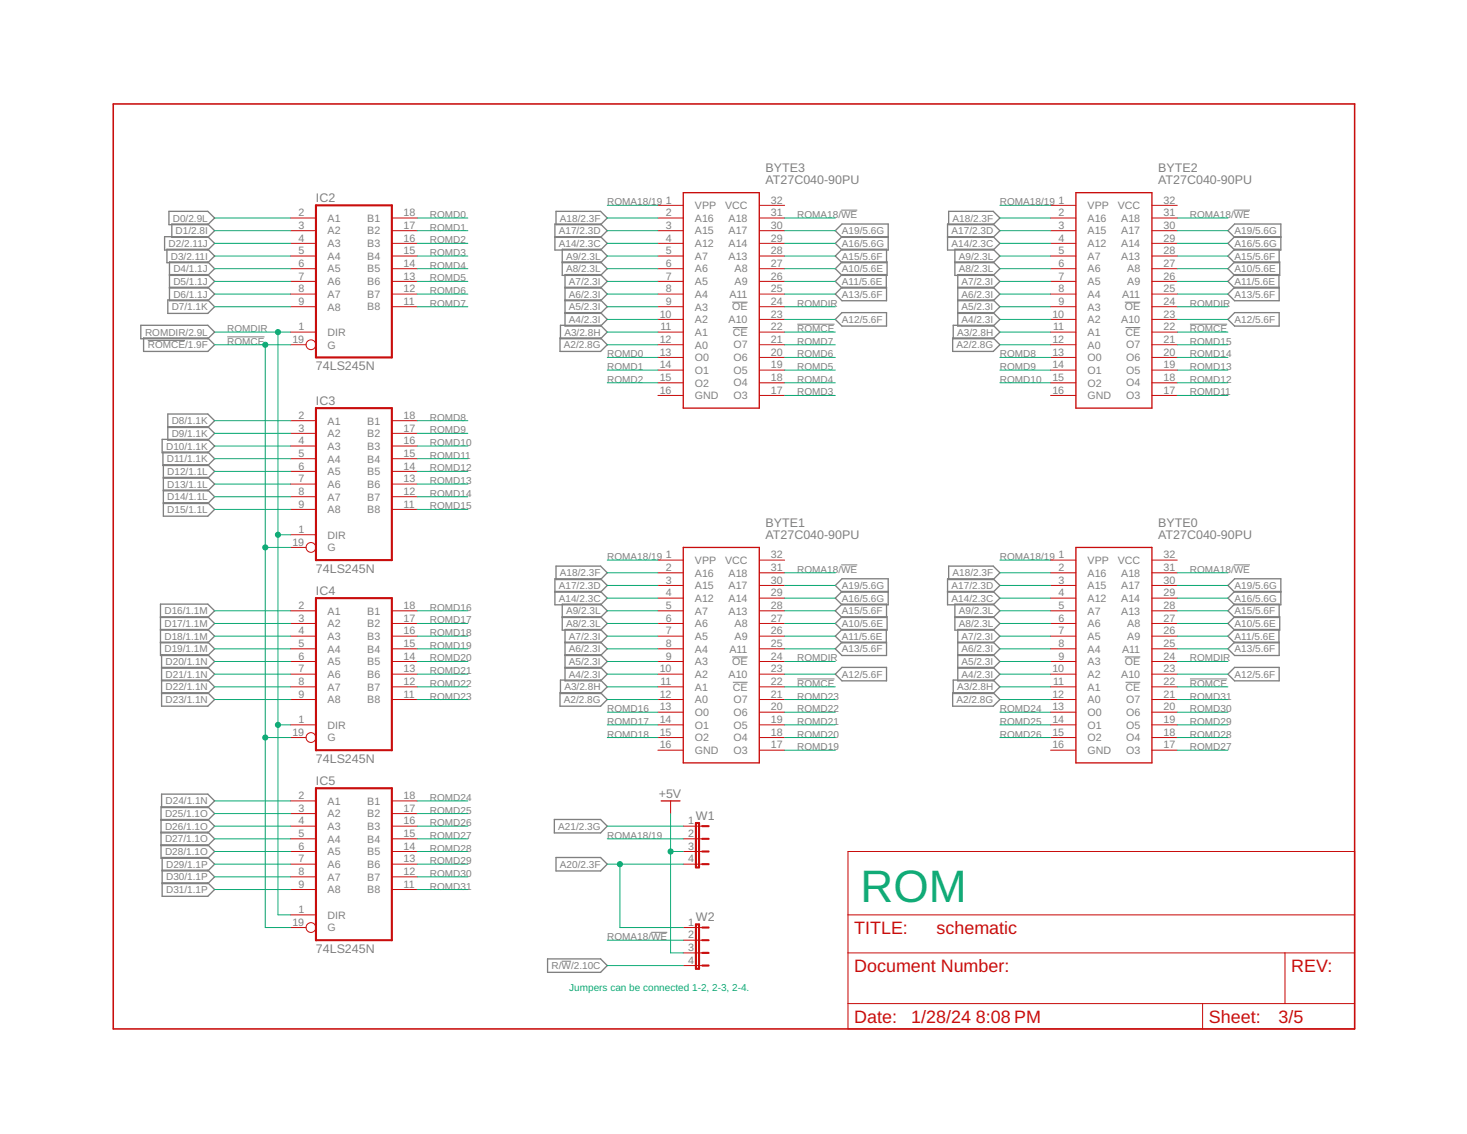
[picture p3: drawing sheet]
<svg xmlns="http://www.w3.org/2000/svg" width="279mm" height="216mm" viewBox="0 0 279 216" stroke-linecap="round" stroke-linejoin="round" font-family="sans-serif">
<g fill="none" stroke="#808080" stroke-width=".19">
<path d="M139.4 57.5h3M160.2 40h3.1M214.2 57.5h3M235 40h3.1M28.2 64.8h7M43.3 64.1h7.1M139.6 62.4h2.8M151.8 61.7h7.1M214.4 62.4h2.8M226.6 61.7h7.1M160.2 107.5h3.1M235 107.5h3.1"/>
<path d="M139.4 125.1h3M139.6 129.9h2.8M151.8 129.3h7.1M214.2 125.1h3M214.4 129.9h2.8M226.6 129.3h7.1M124 177.5h3.1M107 183h1.8"/>
</g>
<g fill="none" stroke="#808080" stroke-width=".25">
<path d="M31.3 45.1h8.3l1.3 1.2-1.3 1.3h-8.3zM31.8 47.5h7.8l1.3 1.2-1.3 1.3h-7.8zM32 57.1h7.6l1.3 1.3-1.3 1.3h-7.6zM32.2 40.2h7.4l1.3 1.3-1.3 1.3h-7.4zM32.3 52.4h7.3l1.3-1.2-1.3-1.3h-7.3v7.4h7.3l1.3-1.3-1.3-1.3h-7.3M32.3 52.3h7.3l1.3 1.3-1.3 1.2h-7.3M32.7 42.7h6.9l1.3 1.2-1.3 1.3h-6.9zM105.7 45.1h8.7l1.3 1.2-1.3 1.3h-8.7v-4.9h8.7l1.3 1.2-1.3 1.3h-8.7M105.9 40.2h8.5l1.3 1.3-1.3 1.3h-8.5zM107.1 49.9h7.3l1.3 1.3-1.3 1.2h-7.3v-4.9h7.3l1.3 1.2-1.3 1.3h-7.3M107.6 54.8h6.8l1.3-1.2-1.3-1.3h-6.8v9.8h6.8l1.3-1.3-1.3-1.3h-6.8M107.6 54.7h6.8l1.3 1.3-1.3 1.3h-6.8"/>
<path d="M107.6 57.1h6.8l1.3 1.3-1.3 1.3h-6.8M160.4 47.5h8.4v2.5h-8.4l-1.3-1.3zM160.4 49.9h8.6v2.5h-8.6l-1.3-1.2zM160.4 52.3h8.4v2.5h-8.4l-1.3-1.2zM160.4 54.7h8.4v2.6h-8.4l-1.3-1.3zM160.4 59.5h8.4v2.6h-8.4l-1.3-1.3zM169.2 45.1h-8.8l-1.3 1.2 1.3 1.3h8.8v-4.9h-8.8l-1.3 1.2 1.3 1.3h8.8M180.5 45.1h8.7l1.2 1.2-1.2 1.3h-8.7v-4.9h8.7l1.2 1.2-1.2 1.3h-8.7M180.7 40.2h8.5l1.2 1.3-1.2 1.3h-8.5zM181.9 49.9h7.3l1.2 1.3-1.2 1.2h-7.3v-4.9h7.3l1.2 1.2-1.2 1.3h-7.3M182.4 54.8h6.8l1.2-1.2-1.2-1.3h-6.8v9.8h6.8l1.2-1.3-1.2-1.3h-6.8M182.4 54.7h6.8l1.2 1.3-1.2 1.3h-6.8"/>
<path d="M182.4 57.1h6.8l1.2 1.3-1.2 1.3h-6.8M235.1 47.5h8.5v2.5h-8.5l-1.2-1.3zM235.1 49.9h8.6v2.5h-8.6l-1.2-1.2zM235.1 52.3h8.5v2.5h-8.5l-1.2-1.2zM235.1 54.7h8.5v2.6h-8.5l-1.2-1.3zM235.1 59.5h8.5v2.6h-8.5l-1.2-1.3zM243.9 45.1h-8.8l-1.2 1.2 1.2 1.3h8.8v-4.9h-8.8l-1.2 1.2 1.2 1.3h8.8M26.8 61.9h12.8l1.3 1.3-1.3 1.3h-12.8zM27.3 64.3h12.3l1.3 1.3-1.3 1.3h-12.3zM106.7 64.3h7.7l1.3 1.3-1.3 1.3h-7.7zM106.7 61.9h7.7l1.3 1.3-1.3 1.3h-7.7zM181.4 64.3h7.8l1.2 1.3-1.2 1.3h-7.8z"/>
<path d="M181.5 61.9h7.7l1.2 1.3-1.2 1.3h-7.7zM30.9 83.7h8.7l1.3 1.2-1.3 1.3h-8.7zM31 86.1h8.6l1.3 1.2-1.3 1.3h-8.6zM31.1 91h8.5l1.3-1.3-1.3-1.2h-8.5v9.8h8.5l1.3-1.3-1.3-1.3h-8.5M31.1 90.9h8.5l1.3 1.3-1.3 1.3h-8.5M31.1 93.3h8.5l1.3 1.3-1.3 1.3h-8.5M32 81.2h7.6l1.3 1.3-1.3 1.3h-7.6v-5h7.6l1.3 1.3-1.3 1.3h-7.6M30.6 117.6h9l1.3-1.3-1.3-1.3h-9v9.8h9l1.3-1.3-1.3-1.2h-9M30.6 117.4h9l1.3 1.3-1.3 1.3h-9M30.6 119.8h9l1.3 1.3-1.3 1.3h-9M105.7 112.6h8.7l1.3 1.3-1.3 1.2h-8.7v-4.9h8.7l1.3 1.3-1.3 1.2h-8.7M105.9 107.8h8.5l1.3 1.3-1.3 1.2h-8.5z"/>
<path d="M107.1 117.4h7.3l1.3 1.3-1.3 1.3h-7.3v-5h7.3l1.3 1.3-1.3 1.3h-7.3M159.1 116.3l1.3-1.3h8.4v2.6h-8.4zM159.1 118.7l1.3-1.3h8.6v2.6h-8.6zM169.2 112.6h-8.8l-1.3 1.3 1.3 1.2h8.8v-4.9h-8.8l-1.3 1.3 1.3 1.2h8.8M180.5 112.6h8.7l1.2 1.3-1.2 1.2h-8.7v-4.9h8.7l1.2 1.3-1.2 1.2h-8.7M180.7 107.8h8.5l1.2 1.3-1.2 1.2h-8.5zM181.9 117.4h7.3l1.2 1.3-1.2 1.3h-7.3v-5h7.3l1.2 1.3-1.2 1.3h-7.3M233.9 116.3l1.2-1.3h8.5v2.6h-8.5zM233.9 118.7l1.2-1.3h8.6v2.6h-8.6zM243.9 112.6h-8.8l-1.2 1.3 1.2 1.2h8.8v-4.9h-8.8l-1.2 1.3 1.2 1.2h8.8M30.8 127.2h8.8l1.3-1.3-1.3-1.2h-8.8v9.8h8.8l1.3-1.3-1.3-1.3h-8.8M30.8 127.1h8.8l1.3 1.3-1.3 1.2h-8.8"/>
<path d="M30.8 129.5h8.8l1.3 1.3-1.3 1.2h-8.8M106.7 131.9h7.7l1.3 1.3-1.3 1.3h-7.7zM106.7 129.5h7.7l1.3 1.3-1.3 1.2h-7.7zM107.6 122.4h6.8l1.3-1.3-1.3-1.3h-6.8v9.8h6.8l1.3-1.2-1.3-1.3h-6.8M107.6 122.3h6.8l1.3 1.2-1.3 1.3h-6.8M107.6 124.7h6.8l1.3 1.2-1.3 1.3h-6.8M159.1 121.1l1.3-1.3h8.4v2.6h-8.4zM159.1 123.5l1.3-1.2h8.4v2.5h-8.4zM160.4 127.1h8.4v2.5h-8.4l-1.3-1.2zM181.4 131.9h7.8l1.2 1.3-1.2 1.3h-7.8zM181.5 129.5h7.7l1.2 1.3-1.2 1.2h-7.7zM182.4 122.4h6.8l1.2-1.3-1.2-1.3h-6.8v9.8h6.8l1.2-1.2-1.2-1.3h-6.8"/>
<path d="M182.4 122.3h6.8l1.2 1.2-1.2 1.3h-6.8M182.4 124.7h6.8l1.2 1.2-1.2 1.3h-6.8M233.9 121.1l1.2-1.3h8.5v2.6h-8.5zM233.9 123.5l1.2-1.2h8.5v2.5h-8.5zM235.1 127.1h8.5v2.5h-8.5l-1.2-1.2zM30.7 156.2h8.9l1.3-1.3-1.3-1.3h-8.9v9.8h8.9l1.3-1.3-1.3-1.3h-8.9M30.7 156h8.9l1.3 1.3-1.3 1.3h-8.9M30.7 158.4h8.9l1.3 1.3-1.3 1.3h-8.9M30.8 151.2h8.8l1.3 1.3-1.3 1.3h-8.8zM105.6 156h8.8l1.3 1.3-1.3 1.3h-8.8zM30.9 165.8h8.7l1.3-1.3-1.3-1.2h-8.7v7.3h8.7l1.3-1.2-1.3-1.3h-8.7M30.9 165.7h8.7l1.3 1.2-1.3 1.3h-8.7"/>
<path d="M105.9 163.3h8.5l1.3 1.2-1.3 1.3h-8.5zM104.3 182.6h10.1l1.3 1.2-1.3 1.3h-10.1z"/>
</g>
<path d="M21.6 19.8h236.4v176.1h-236.4z" fill="none" stroke="#c90d0c" stroke-width=".3"/>
<g fill="none" stroke="#c90d0c" stroke-width=".19">
<path d="M125.3 39.1h4.8M144.6 39.1h4.8M200.1 39.1h4.8M219.4 39.1h4.8M55.4 41.5h4.8M55.4 43.9h4.8M55.4 46.3h4.8M55.4 48.7h4.8M55.4 51.2h4.8M55.4 53.6h4.8M55.4 56h4.8M55.4 58.4h4.8"/>
<path d="M74.6 41.5h4.9M74.6 43.9h4.9M74.6 46.3h4.9M74.6 48.7h4.9M74.6 51.2h4.9M74.6 53.6h4.9M74.6 56h4.9M74.6 58.4h4.9M125.3 41.5h4.8M125.3 43.9h4.8M125.3 46.3h4.8M125.3 48.7h4.8"/>
<path d="M125.3 51.2h4.8M125.3 53.6h4.8M125.3 56h4.8M125.3 58.4h4.8M144.6 41.5h4.8M144.6 43.9h4.8M144.6 46.3h4.8M144.6 48.7h4.8M144.6 51.2h4.8M144.6 53.6h4.8M144.6 56h4.8M144.6 58.4h4.8"/>
<path d="M200.1 41.5h4.8M200.1 43.9h4.8M200.1 46.3h4.8M200.1 48.7h4.8M200.1 51.2h4.8M200.1 53.6h4.8M200.1 56h4.8M200.1 58.4h4.8M219.4 41.5h4.8M219.4 43.9h4.8M219.4 46.3h4.8M219.4 48.7h4.8"/>
<path d="M219.4 51.2h4.8M219.4 53.6h4.8M219.4 56h4.8M219.4 58.4h4.8M55.4 63.2h4.8M55.4 65.6h2.9M125.3 60.8h4.8M125.3 63.2h4.8M125.3 65.6h4.8M125.3 68.1h4.8M125.3 70.5h4.8M125.3 72.9h4.8"/>
<path d="M125.3 75.3h4.8M144.6 60.8h4.8M144.6 63.2h4.8M144.6 65.6h4.8M144.6 68.1h4.8M144.6 70.5h4.8M144.6 72.9h4.8M144.6 75.3h4.8M200.1 60.8h4.8M200.1 63.2h4.8M200.1 65.6h4.8M200.1 68.1h4.8"/>
<path d="M200.1 70.5h4.8M200.1 72.9h4.8M200.1 75.3h4.8M219.4 60.8h4.8M219.4 63.2h4.8M219.4 65.6h4.8M219.4 68.1h4.8M219.4 70.5h4.8M219.4 72.9h4.8M219.4 75.3h4.8M55.4 80.1h4.8M55.4 82.5h4.8"/>
<path d="M55.4 84.9h4.8M55.4 87.3h4.8M55.4 89.7h4.8M55.4 92.2h4.8M55.4 94.6h4.8M55.4 97h4.8M74.6 80.1h4.9M74.6 82.5h4.9M74.6 84.9h4.9M74.6 87.3h4.9M74.6 89.7h4.9M74.6 92.2h4.9"/>
<path d="M74.6 94.6h4.9M74.6 97h4.9M55.4 116.3h4.8M55.4 118.7h4.8M55.4 101.8h4.8M55.4 104.2h2.9M74.6 116.3h4.9M74.6 118.7h4.9M125.3 106.6h4.8M125.3 109.1h4.8M125.3 111.5h4.8M125.3 113.9h4.8"/>
<path d="M125.3 116.3h4.8M125.3 118.7h4.8M144.6 106.6h4.8M144.6 109.1h4.8M144.6 111.5h4.8M144.6 113.9h4.8M144.6 116.3h4.8M144.6 118.7h4.8M200.1 106.6h4.8M200.1 109.1h4.8M200.1 111.5h4.8M200.1 113.9h4.8"/>
<path d="M200.1 116.3h4.8M200.1 118.7h4.8M219.4 106.6h4.8M219.4 109.1h4.8M219.4 111.5h4.8M219.4 113.9h4.8M219.4 116.3h4.8M219.4 118.7h4.8M55.4 121.1h4.8M55.4 123.5h4.8M55.4 125.9h4.8M55.4 128.4h4.8"/>
<path d="M55.4 130.8h4.8M55.4 133.2h4.8M55.4 138h4.8M74.6 121.1h4.9M74.6 123.5h4.9M74.6 125.9h4.9M74.6 128.4h4.9M74.6 130.8h4.9M74.6 133.2h4.9M125.3 121.1h4.8M125.3 123.5h4.8M125.3 125.9h4.8"/>
<path d="M125.3 128.4h4.8M125.3 130.8h4.8M125.3 133.2h4.8M125.3 135.6h4.8M125.3 138h4.8M144.6 121.1h4.8M144.6 123.5h4.8M144.6 125.9h4.8M144.6 128.4h4.8M144.6 130.8h4.8M144.6 133.2h4.8M144.6 135.6h4.8"/>
<path d="M144.6 138h4.8M200.1 121.1h4.8M200.1 123.5h4.8M200.1 125.9h4.8M200.1 128.4h4.8M200.1 130.8h4.8M200.1 133.2h4.8M200.1 135.6h4.8M200.1 138h4.8M219.4 121.1h4.8M219.4 123.5h4.8M219.4 125.9h4.8"/>
<path d="M219.4 128.4h4.8M219.4 130.8h4.8M219.4 133.2h4.8M219.4 135.6h4.8M219.4 138h4.8M55.4 140.4h2.9M55.4 152.5h4.8M55.4 154.9h4.8M55.4 157.3h4.8M55.4 159.7h4.8M74.6 152.5h4.9M74.6 154.9h4.9"/>
<path d="M74.6 157.3h4.9M74.6 159.7h4.9M125.3 140.4h4.8M125.3 142.8h4.8M127.7 152.5v2.4M130.1 157.3h3.7M130.1 159.7h3.7M144.6 140.4h4.8M144.6 142.8h4.8M200.1 140.4h4.8M200.1 142.8h4.8M219.4 140.4h4.8"/>
<path d="M219.4 142.8h4.8M55.4 162.1h4.8M55.4 174.2h4.8M55.4 164.5h4.8M55.4 166.9h4.8M55.4 169.4h4.8M55.4 176.6h2.9M74.6 162.1h4.9M74.6 164.5h4.9M74.6 166.9h4.9M74.6 169.4h4.9M130.1 162.1h3.7"/>
<path d="M130.1 164.5h3.7M130.1 176.6h3.7M130.1 179h3.7M161.5 162.1h96.5v33.8h-96.5zM161.5 174.2h96.5M130.1 181.4h3.7M130.1 183.8h3.7M161.5 181.4h96.5M161.5 191.1h96.5M229 191.1v4.8M244.7 181.4v9.7"/>
<circle cx="59.2" cy="65.6" r=".93"/>
<circle cx="59.2" cy="104.2" r=".93"/>
<circle cx="59.2" cy="140.4" r=".93"/>
<circle cx="59.2" cy="176.6" r=".93"/>
</g>
<path d="M130.1 36.7h14.5v41h-14.5zM204.9 36.7h14.5v41h-14.5zM130.1 104.2h14.5v41h-14.5zM204.9 104.2h14.5v41h-14.5zM125.9 152.5h3.6" fill="none" stroke="#c90d0c" stroke-width=".25"/>
<g fill="none" stroke="#c90d0c" stroke-width=".4">
<path d="M60.2 39.1h14.4v29h-14.4zM60.2 77.7h14.4v28.9h-14.4zM60.2 113.9h14.4v28.9h-14.4zM60.2 150.1h14.4v28.9h-14.4zM132.5 156.7h.6v8.4h-.6zM133.8 159.7h1.2M133.8 157.3h1.2M132.5 176h.6v8.4h-.6zM133.8 179h1.2M133.8 162.1h1.2M133.8 164.5h1.2M133.8 176.6h1.2"/>
<path d="M133.8 181.4h1.2M133.8 183.8h1.2"/>
</g>
<g fill="none" stroke="#0dab76" stroke-width=".19">
<path d="M115.7 39.1h9.6M190.4 39.1h9.7M40.9 58.4h14.5M40.9 41.5h14.5M40.9 46.3h14.5M40.9 48.7h14.5M40.9 51.2h14.5M40.9 53.6h14.5M40.9 56h14.5M40.9 43.9h14.5M79.5 58.4h9.6M79.5 41.5h9.6"/>
<path d="M79.5 46.3h9.6M79.5 48.7h9.6M79.5 51.2h9.6M79.5 53.6h9.6M79.5 56h9.6M79.5 43.9h9.6M115.7 58.4h9.6M115.7 41.5h9.6M115.7 46.3h9.6M115.7 48.7h9.6M115.7 51.2h9.6M115.7 53.6h9.6"/>
<path d="M115.7 56h9.6M115.7 43.9h9.6M149.4 58.4h9.7M149.4 41.5h9.7M149.4 46.3h9.7M149.4 48.7h9.7M149.4 51.2h9.7M149.4 53.6h9.7M149.4 56h9.7M149.4 43.9h9.7M190.4 58.4h9.7M190.4 41.5h9.7"/>
<path d="M190.4 46.3h9.7M190.4 48.7h9.7M190.4 51.2h9.7M190.4 53.6h9.7M190.4 56h9.7M190.4 43.9h9.7M224.2 58.4h9.7M224.2 41.5h9.7M224.2 46.3h9.7M224.2 48.7h9.7M224.2 51.2h9.7M224.2 53.6h9.7"/>
<path d="M224.2 56h9.7M224.2 43.9h9.7M40.9 63.2h14.5M40.9 65.6h14.5M50.5 65.6v111h4.9M52.9 63.2v111h2.5M115.7 63.2h9.6M115.7 65.6h9.6M115.7 60.8h9.6M115.7 68.1h9.6M115.7 70.5h9.6M115.7 72.9h9.6"/>
<path d="M149.4 63.2h9.7M149.4 65.6h9.7M149.4 60.8h9.7M149.4 68.1h9.7M149.4 70.5h9.7M149.4 72.9h9.7M149.4 75.3h9.7M190.4 63.2h9.7M190.4 65.6h9.7M190.4 60.8h9.7M190.4 68.1h9.7M190.4 70.5h9.7"/>
<path d="M190.4 72.9h9.7M224.2 63.2h9.7M224.2 65.6h9.7M224.2 60.8h9.7M224.2 68.1h9.7M224.2 70.5h9.7M224.2 72.9h9.7M224.2 75.3h9.7M40.9 80.1h14.5M40.9 82.5h14.5M40.9 84.9h14.5M40.9 87.3h14.5"/>
<path d="M40.9 89.7h14.5M40.9 92.2h14.5M40.9 94.6h14.5M40.9 97h14.5M79.5 80.1h9.6M79.5 82.5h9.6M79.5 84.9h9.6M79.5 87.3h9.6M79.5 89.7h9.6M79.5 92.2h9.6M79.5 94.6h9.6M79.5 97h9.6"/>
<path d="M40.9 116.3h14.5M40.9 118.7h14.5M50.5 104.2h4.9M52.9 101.8h2.5M79.5 116.3h9.6M79.5 118.7h9.6M115.7 116.3h9.6M115.7 118.7h9.6M115.7 109.1h9.6M115.7 111.5h9.6M115.7 113.9h9.6M115.7 106.6h9.6"/>
<path d="M149.4 116.3h9.7M149.4 118.7h9.7M149.4 109.1h9.7M149.4 111.5h9.7M149.4 113.9h9.7M190.4 116.3h9.7M190.4 118.7h9.7M190.4 109.1h9.7M190.4 111.5h9.7M190.4 113.9h9.7M190.4 106.6h9.7M224.2 116.3h9.7"/>
<path d="M224.2 118.7h9.7M224.2 109.1h9.7M224.2 111.5h9.7M224.2 113.9h9.7M40.9 125.9h14.5M40.9 130.8h14.5M40.9 121.1h14.5M40.9 123.5h14.5M40.9 128.4h14.5M40.9 133.2h14.5M52.9 138h2.5M79.5 125.9h9.6"/>
<path d="M79.5 130.8h9.6M79.5 121.1h9.6M79.5 123.5h9.6M79.5 128.4h9.6M79.5 133.2h9.6M115.7 138h9.6M115.7 125.9h9.6M115.7 130.8h9.6M115.7 121.1h9.6M115.7 123.5h9.6M115.7 128.4h9.6M115.7 133.2h9.6"/>
<path d="M115.7 135.6h9.6M149.4 138h9.7M149.4 125.9h9.7M149.4 130.8h9.7M149.4 121.1h9.7M149.4 123.5h9.7M149.4 128.4h9.7M149.4 133.2h9.7M149.4 135.6h9.7M190.4 138h9.7M190.4 125.9h9.7M190.4 130.8h9.7"/>
<path d="M190.4 121.1h9.7M190.4 123.5h9.7M190.4 128.4h9.7M190.4 133.2h9.7M190.4 135.6h9.7M224.2 138h9.7M224.2 125.9h9.7M224.2 130.8h9.7M224.2 121.1h9.7M224.2 123.5h9.7M224.2 128.4h9.7M224.2 133.2h9.7"/>
<path d="M224.2 135.6h9.7M40.9 152.5h14.5M40.9 154.9h14.5M40.9 157.3h14.5M40.9 159.7h14.5M50.5 140.4h4.9M79.5 152.5h9.6M79.5 154.9h9.6M79.5 157.3h9.6M79.5 159.7h9.6M115.7 140.4h9.6M115.7 157.3h14.4"/>
<path d="M115.7 159.7h14.4M127.7 154.9v26.5h2.4M149.4 140.4h9.7M149.4 142.8h9.7M190.4 140.4h9.7M224.2 140.4h9.7M224.2 142.8h9.7M40.9 162.1h14.5M40.9 164.5h14.5M40.9 166.9h14.5M40.9 169.4h14.5M79.5 162.1h9.6"/>
<path d="M79.5 164.5h9.6M79.5 166.9h9.6M79.5 169.4h9.6M115.7 164.5h14.4M115.7 179h14.4M118.1 164.5v12.1h12M127.7 162.1h2.4M115.7 183.8h14.4"/>
</g>
<g fill="#0dab76" stroke="#0dab76" stroke-width=".19">
<circle cx="52.9" cy="63.2" r=".49"/>
<circle cx="52.9" cy="101.8" r=".49"/>
<circle cx="52.9" cy="138" r=".49"/>
<circle cx="50.5" cy="140.4" r=".49"/>
<circle cx="50.5" cy="104.2" r=".49"/>
<circle cx="50.5" cy="65.6" r=".49"/>
<circle cx="118.1" cy="164.5" r=".49"/>
<circle cx="127.7" cy="162.1" r=".49"/>
</g>
<text font-size="8.7" fill="#0dab76" x="163.9" y="171.8">ROM</text>
<g font-size="3.4" fill="#c90d0c">
<text x="162.7" y="177.8">TITLE:</text>
<text x="178.4" y="177.8">schematic</text>
<text x="162.7" y="185">Document Number:</text>
<text x="245.9" y="185">REV:</text>
<text x="162.7" y="194.7">Date:</text>
<text x="173.6" y="194.7">1/28/24</text>
<text x="185.9" y="194.7">8:08 PM</text>
<text x="230.3" y="194.7">Sheet:</text>
<text x="243.5" y="194.7">3/5</text>
</g>
<g font-size="2.4" fill="#808080">
<text x="145.8" y="35.1">AT27C040-90PU</text>
<text x="145.8" y="32.7">BYTE3</text>
<text x="220.6" y="35.1">AT27C040-90PU</text>
<text x="220.6" y="32.7">BYTE2</text>
<text x="60.2" y="38.5">IC2</text>
<text x="60.2" y="70.5">74LS245N</text>
<text x="60.2" y="77.1">IC3</text>
<text x="145.8" y="100.3">BYTE1</text>
<text x="220.6" y="100.3">BYTE0</text>
<text x="145.8" y="102.7">AT27C040-90PU</text>
<text x="220.6" y="102.7">AT27C040-90PU</text>
<text x="60.2" y="109.1">74LS245N</text>
<text x="60.2" y="113.3">IC4</text>
<text x="60.2" y="145.2">74LS245N</text>
<text x="60.2" y="149.5">IC5</text>
<text x="125.5" y="152">+5V</text>
<text x="132.5" y="156.1">W1</text>
<text x="132.5" y="175.4">W2</text>
<text x="60.2" y="181.4">74LS245N</text>
</g>
<g font-size="2" fill="#808080">
<text x="56.8" y="41.2">2</text>
<text x="76.9" y="41.2">18</text>
<text x="126.8" y="38.8">1</text>
<text x="126.8" y="41.2">2</text>
<text x="132.4" y="39.8">VPP</text>
<text x="138.1" y="39.8">VCC</text>
<text x="146.8" y="38.8">32</text>
<text x="146.8" y="41.2">31</text>
<text x="201.6" y="38.8">1</text>
<text x="201.6" y="41.2">2</text>
<text x="207.1" y="39.8">VPP</text>
<text x="212.9" y="39.8">VCC</text>
<text x="221.6" y="38.8">32</text>
<text x="221.6" y="41.2">31</text>
<text x="56.8" y="43.6">3</text>
<text x="56.8" y="46">4</text>
<text x="62.4" y="42.2">A1</text>
<text x="62.4" y="44.6">A2</text>
<text x="62.4" y="47.1">A3</text>
<text x="69.9" y="47">B3</text>
<text x="69.9" y="44.6">B2</text>
<text x="69.9" y="42.2">B1</text>
<text x="76.9" y="46">16</text>
<text x="76.9" y="43.6">17</text>
<text x="126.8" y="43.6">3</text>
<text x="126.8" y="46">4</text>
<text x="132.4" y="42.2">A16</text>
<text x="132.4" y="44.6">A15</text>
<text x="132.4" y="47.1">A12</text>
<text x="138.8" y="42.2">A18</text>
<text x="138.8" y="44.6">A17</text>
<text x="138.8" y="47">A14</text>
<text x="146.8" y="43.6">30</text>
<text x="146.8" y="46">29</text>
<text x="201.6" y="43.6">3</text>
<text x="201.6" y="46">4</text>
<text x="207.1" y="42.2">A16</text>
<text x="207.1" y="44.6">A15</text>
<text x="207.1" y="47.1">A12</text>
<text x="213.6" y="42.2">A18</text>
<text x="213.6" y="44.6">A17</text>
<text x="213.6" y="47">A14</text>
<text x="221.6" y="43.6">30</text>
<text x="221.6" y="46">29</text>
<text x="56.8" y="48.4">5</text>
<text x="56.8" y="50.8">6</text>
<text x="56.8" y="53.2">7</text>
<text x="62.4" y="49.5">A4</text>
<text x="62.4" y="51.9">A5</text>
<text x="69.9" y="51.9">B5</text>
<text x="69.9" y="49.5">B4</text>
<text x="76.9" y="53.2">13</text>
<text x="76.9" y="50.8">14</text>
<text x="76.9" y="48.4">15</text>
<text x="126.8" y="48.4">5</text>
<text x="126.8" y="50.8">6</text>
<text x="126.8" y="53.2">7</text>
<text x="132.4" y="49.5">A7</text>
<text x="132.4" y="51.9">A6</text>
<text x="138.8" y="49.5">A13</text>
<text x="139.9" y="51.9">A8</text>
<text x="146.8" y="48.4">28</text>
<text x="146.8" y="50.8">27</text>
<text x="146.8" y="53.2">26</text>
<text x="201.6" y="48.4">5</text>
<text x="201.6" y="50.8">6</text>
<text x="201.6" y="53.2">7</text>
<text x="207.1" y="49.5">A7</text>
<text x="207.1" y="51.9">A6</text>
<text x="213.6" y="49.5">A13</text>
<text x="214.7" y="51.9">A8</text>
<text x="221.6" y="48.4">28</text>
<text x="221.6" y="50.8">27</text>
<text x="221.6" y="53.2">26</text>
<text x="56.8" y="55.6">8</text>
<text x="56.8" y="58.1">9</text>
<text x="62.4" y="54.3">A6</text>
<text x="62.4" y="56.7">A7</text>
<text x="62.4" y="59.1">A8</text>
<text x="69.9" y="59.1">B8</text>
<text x="69.9" y="56.7">B7</text>
<text x="69.9" y="54.3">B6</text>
<text x="76.9" y="58.1">11</text>
<text x="76.9" y="55.6">12</text>
<text x="126.8" y="55.6">8</text>
<text x="126.8" y="58.1">9</text>
<text x="132.4" y="54.3">A5</text>
<text x="132.4" y="56.7">A4</text>
<text x="132.4" y="59.1">A3</text>
<text x="138.9" y="56.7">A11</text>
<text x="139.4" y="59.1">OE</text>
<text x="139.9" y="54.3">A9</text>
<text x="146.8" y="55.6">25</text>
<text x="146.8" y="58.1">24</text>
<text x="201.6" y="55.6">8</text>
<text x="201.6" y="58.1">9</text>
<text x="207.1" y="54.3">A5</text>
<text x="207.1" y="56.7">A4</text>
<text x="207.1" y="59.1">A3</text>
<text x="213.7" y="56.7">A11</text>
<text x="214.2" y="59.1">OE</text>
<text x="214.7" y="54.3">A9</text>
<text x="221.6" y="55.6">25</text>
<text x="221.6" y="58.1">24</text>
<text x="55.7" y="65.3">19</text>
<text x="56.8" y="62.9">1</text>
<text x="62.4" y="63.9">DIR</text>
<text x="125.6" y="60.5">10</text>
<text x="125.6" y="65.3">12</text>
<text x="125.8" y="62.9">11</text>
<text x="132.4" y="61.5">A2</text>
<text x="132.4" y="63.9">A1</text>
<text x="138.8" y="61.5">A10</text>
<text x="139.6" y="63.9">CE</text>
<text x="146.8" y="60.5">23</text>
<text x="146.8" y="62.9">22</text>
<text x="146.8" y="65.3">21</text>
<text x="200.4" y="60.5">10</text>
<text x="200.4" y="65.3">12</text>
<text x="200.6" y="62.9">11</text>
<text x="207.1" y="61.5">A2</text>
<text x="207.1" y="63.9">A1</text>
<text x="213.6" y="61.5">A10</text>
<text x="214.4" y="63.9">CE</text>
<text x="221.6" y="60.5">23</text>
<text x="221.6" y="62.9">22</text>
<text x="221.6" y="65.3">21</text>
<text x="62.4" y="66.4">G</text>
<text x="125.6" y="67.7">13</text>
<text x="125.6" y="70.1">14</text>
<text x="132.4" y="66.4">A0</text>
<text x="132.4" y="68.8">O0</text>
<text x="132.4" y="71.2">O1</text>
<text x="139.7" y="66.3">O7</text>
<text x="139.7" y="68.8">O6</text>
<text x="139.7" y="71.2">O5</text>
<text x="146.8" y="67.7">20</text>
<text x="146.8" y="70.1">19</text>
<text x="200.4" y="67.7">13</text>
<text x="200.4" y="70.1">14</text>
<text x="207.1" y="66.4">A0</text>
<text x="207.1" y="68.8">O0</text>
<text x="207.1" y="71.2">O1</text>
<text x="214.5" y="66.3">O7</text>
<text x="214.5" y="68.8">O6</text>
<text x="214.5" y="71.2">O5</text>
<text x="221.6" y="67.7">20</text>
<text x="221.6" y="70.1">19</text>
<text x="125.6" y="72.5">15</text>
<text x="125.6" y="74.9">16</text>
<text x="132.4" y="73.6">O2</text>
<text x="132.4" y="76">GND</text>
<text x="139.7" y="73.6">O4</text>
<text x="139.7" y="76">O3</text>
<text x="146.8" y="72.5">18</text>
<text x="146.8" y="74.9">17</text>
<text x="200.4" y="72.5">15</text>
<text x="200.4" y="74.9">16</text>
<text x="207.1" y="73.6">O2</text>
<text x="207.1" y="76">GND</text>
<text x="214.5" y="73.6">O4</text>
<text x="214.5" y="76">O3</text>
<text x="221.6" y="72.5">18</text>
<text x="221.6" y="74.9">17</text>
<text x="56.8" y="79.8">2</text>
<text x="56.8" y="82.2">3</text>
<text x="62.4" y="80.8">A1</text>
<text x="62.4" y="83.2">A2</text>
<text x="69.9" y="83.2">B2</text>
<text x="69.9" y="80.8">B1</text>
<text x="76.9" y="82.2">17</text>
<text x="76.9" y="79.8">18</text>
<text x="56.8" y="84.6">4</text>
<text x="56.8" y="87">5</text>
<text x="56.8" y="89.4">6</text>
<text x="62.4" y="85.7">A3</text>
<text x="62.4" y="88.1">A4</text>
<text x="69.9" y="88.1">B4</text>
<text x="69.9" y="85.6">B3</text>
<text x="76.9" y="89.4">14</text>
<text x="76.9" y="87">15</text>
<text x="76.9" y="84.6">16</text>
<text x="56.8" y="91.8">7</text>
<text x="56.8" y="94.2">8</text>
<text x="62.4" y="90.5">A5</text>
<text x="62.4" y="92.9">A6</text>
<text x="62.4" y="95.3">A7</text>
<text x="69.9" y="95.3">B7</text>
<text x="69.9" y="92.9">B6</text>
<text x="69.9" y="90.5">B5</text>
<text x="76.9" y="94.2">12</text>
<text x="76.9" y="91.8">13</text>
<text x="56.8" y="101.5">1</text>
<text x="56.8" y="96.7">9</text>
<text x="62.4" y="97.7">A8</text>
<text x="69.9" y="97.7">B8</text>
<text x="76.9" y="96.7">11</text>
<text x="55.7" y="103.9">19</text>
<text x="62.4" y="102.5">DIR</text>
<text x="62.4" y="105">G</text>
<text x="126.8" y="106.3">1</text>
<text x="132.4" y="107.4">VPP</text>
<text x="138.1" y="107.4">VCC</text>
<text x="146.8" y="106.3">32</text>
<text x="201.6" y="106.3">1</text>
<text x="207.1" y="107.4">VPP</text>
<text x="212.9" y="107.4">VCC</text>
<text x="221.6" y="106.3">32</text>
<text x="126.8" y="108.7">2</text>
<text x="126.8" y="111.1">3</text>
<text x="126.8" y="113.5">4</text>
<text x="132.4" y="109.8">A16</text>
<text x="132.4" y="112.2">A15</text>
<text x="138.8" y="109.8">A18</text>
<text x="138.8" y="112.2">A17</text>
<text x="146.8" y="108.7">31</text>
<text x="146.8" y="111.1">30</text>
<text x="146.8" y="113.5">29</text>
<text x="201.6" y="108.7">2</text>
<text x="201.6" y="111.1">3</text>
<text x="201.6" y="113.5">4</text>
<text x="207.1" y="109.8">A16</text>
<text x="207.1" y="112.2">A15</text>
<text x="213.6" y="109.8">A18</text>
<text x="213.6" y="112.2">A17</text>
<text x="221.6" y="108.7">31</text>
<text x="221.6" y="111.1">30</text>
<text x="221.6" y="113.5">29</text>
<text x="56.8" y="116">2</text>
<text x="56.8" y="118.4">3</text>
<text x="62.4" y="117">A1</text>
<text x="62.4" y="119.4">A2</text>
<text x="69.9" y="119.4">B2</text>
<text x="69.9" y="117">B1</text>
<text x="76.9" y="118.4">17</text>
<text x="76.9" y="116">18</text>
<text x="126.8" y="116">5</text>
<text x="126.8" y="118.4">6</text>
<text x="132.4" y="114.6">A12</text>
<text x="132.4" y="117">A7</text>
<text x="132.4" y="119.4">A6</text>
<text x="138.8" y="114.6">A14</text>
<text x="138.8" y="117">A13</text>
<text x="139.9" y="119.4">A8</text>
<text x="146.8" y="116">28</text>
<text x="146.8" y="118.4">27</text>
<text x="201.6" y="116">5</text>
<text x="201.6" y="118.4">6</text>
<text x="207.1" y="114.6">A12</text>
<text x="207.1" y="117">A7</text>
<text x="207.1" y="119.4">A6</text>
<text x="213.6" y="114.6">A14</text>
<text x="213.6" y="117">A13</text>
<text x="214.7" y="119.4">A8</text>
<text x="221.6" y="116">28</text>
<text x="221.6" y="118.4">27</text>
<text x="56.8" y="120.8">4</text>
<text x="56.8" y="123.2">5</text>
<text x="56.8" y="125.6">6</text>
<text x="62.4" y="121.8">A3</text>
<text x="62.4" y="124.3">A4</text>
<text x="69.9" y="124.2">B4</text>
<text x="69.9" y="121.8">B3</text>
<text x="76.9" y="125.6">14</text>
<text x="76.9" y="123.2">15</text>
<text x="76.9" y="120.8">16</text>
<text x="126.8" y="120.8">7</text>
<text x="126.8" y="123.2">8</text>
<text x="126.8" y="125.6">9</text>
<text x="132.4" y="121.8">A5</text>
<text x="132.4" y="124.3">A4</text>
<text x="138.9" y="124.2">A11</text>
<text x="139.9" y="121.8">A9</text>
<text x="146.8" y="120.8">26</text>
<text x="146.8" y="123.2">25</text>
<text x="146.8" y="125.6">24</text>
<text x="201.6" y="120.8">7</text>
<text x="201.6" y="123.2">8</text>
<text x="201.6" y="125.6">9</text>
<text x="207.1" y="121.8">A5</text>
<text x="207.1" y="124.3">A4</text>
<text x="213.7" y="124.2">A11</text>
<text x="214.7" y="121.8">A9</text>
<text x="221.6" y="120.8">26</text>
<text x="221.6" y="123.2">25</text>
<text x="221.6" y="125.6">24</text>
<text x="56.8" y="128">7</text>
<text x="56.8" y="130.4">8</text>
<text x="62.4" y="126.7">A5</text>
<text x="62.4" y="129.1">A6</text>
<text x="62.4" y="131.5">A7</text>
<text x="69.9" y="131.5">B7</text>
<text x="69.9" y="129.1">B6</text>
<text x="69.9" y="126.7">B5</text>
<text x="76.9" y="130.4">12</text>
<text x="76.9" y="128">13</text>
<text x="125.6" y="128">10</text>
<text x="125.8" y="130.4">11</text>
<text x="132.4" y="126.7">A3</text>
<text x="132.4" y="129.1">A2</text>
<text x="132.4" y="131.5">A1</text>
<text x="138.8" y="129.1">A10</text>
<text x="139.4" y="126.7">OE</text>
<text x="139.6" y="131.5">CE</text>
<text x="146.8" y="128">23</text>
<text x="146.8" y="130.4">22</text>
<text x="200.4" y="128">10</text>
<text x="200.6" y="130.4">11</text>
<text x="207.1" y="126.7">A3</text>
<text x="207.1" y="129.1">A2</text>
<text x="207.1" y="131.5">A1</text>
<text x="213.6" y="129.1">A10</text>
<text x="214.2" y="126.7">OE</text>
<text x="214.4" y="131.5">CE</text>
<text x="221.6" y="128">23</text>
<text x="221.6" y="130.4">22</text>
<text x="56.8" y="137.7">1</text>
<text x="56.8" y="132.8">9</text>
<text x="62.4" y="133.9">A8</text>
<text x="69.9" y="133.9">B8</text>
<text x="76.9" y="132.8">11</text>
<text x="125.6" y="132.8">12</text>
<text x="125.6" y="135.3">13</text>
<text x="125.6" y="137.7">14</text>
<text x="132.4" y="133.9">A0</text>
<text x="132.4" y="136.3">O0</text>
<text x="139.7" y="133.9">O7</text>
<text x="139.7" y="136.3">O6</text>
<text x="146.8" y="132.8">21</text>
<text x="146.8" y="135.3">20</text>
<text x="146.8" y="137.7">19</text>
<text x="200.4" y="132.8">12</text>
<text x="200.4" y="135.3">13</text>
<text x="200.4" y="137.7">14</text>
<text x="207.1" y="133.9">A0</text>
<text x="207.1" y="136.3">O0</text>
<text x="214.5" y="133.9">O7</text>
<text x="214.5" y="136.3">O6</text>
<text x="221.6" y="132.8">21</text>
<text x="221.6" y="135.3">20</text>
<text x="221.6" y="137.7">19</text>
<text x="55.7" y="140.1">19</text>
<text x="62.4" y="138.7">DIR</text>
<text x="62.4" y="141.1">G</text>
<text x="125.6" y="140.1">15</text>
<text x="125.6" y="142.5">16</text>
<text x="132.4" y="138.7">O1</text>
<text x="132.4" y="141.1">O2</text>
<text x="132.4" y="143.5">GND</text>
<text x="139.7" y="138.7">O5</text>
<text x="139.7" y="141.1">O4</text>
<text x="139.7" y="143.5">O3</text>
<text x="146.8" y="140.1">18</text>
<text x="146.8" y="142.5">17</text>
<text x="200.4" y="140.1">15</text>
<text x="200.4" y="142.5">16</text>
<text x="207.1" y="138.7">O1</text>
<text x="207.1" y="141.1">O2</text>
<text x="207.1" y="143.5">GND</text>
<text x="214.5" y="138.7">O5</text>
<text x="214.5" y="141.1">O4</text>
<text x="214.5" y="143.5">O3</text>
<text x="221.6" y="140.1">18</text>
<text x="221.6" y="142.5">17</text>
<text x="56.8" y="152.1">2</text>
<text x="56.8" y="154.5">3</text>
<text x="62.4" y="153.2">A1</text>
<text x="62.4" y="155.6">A2</text>
<text x="69.9" y="155.6">B2</text>
<text x="69.9" y="153.2">B1</text>
<text x="76.9" y="154.5">17</text>
<text x="76.9" y="152.1">18</text>
<text x="56.8" y="157">4</text>
<text x="56.8" y="159.4">5</text>
<text x="56.8" y="161.8">6</text>
<text x="62.4" y="158">A3</text>
<text x="62.4" y="160.4">A4</text>
<text x="69.9" y="160.4">B4</text>
<text x="69.9" y="158">B3</text>
<text x="76.9" y="161.8">14</text>
<text x="76.9" y="159.4">15</text>
<text x="76.9" y="157">16</text>
<text x="131.1" y="157">1</text>
<text x="131.1" y="159.4">2</text>
<text x="131.1" y="161.8">3</text>
<text x="56.8" y="164.2">7</text>
<text x="56.8" y="166.6">8</text>
<text x="62.4" y="162.8">A5</text>
<text x="62.4" y="165.3">A6</text>
<text x="62.4" y="167.7">A7</text>
<text x="69.9" y="167.7">B7</text>
<text x="69.9" y="165.3">B6</text>
<text x="69.9" y="162.8">B5</text>
<text x="76.9" y="166.6">12</text>
<text x="76.9" y="164.2">13</text>
<text x="131.1" y="164.2">4</text>
<text x="56.8" y="173.8">1</text>
<text x="56.8" y="169">9</text>
<text x="62.4" y="170.1">A8</text>
<text x="69.9" y="170.1">B8</text>
<text x="76.9" y="169">11</text>
<text x="55.7" y="176.3">19</text>
<text x="62.4" y="174.9">DIR</text>
<text x="62.4" y="177.3">G</text>
<text x="131.1" y="176.3">1</text>
<text x="131.1" y="178.7">2</text>
<text x="131.1" y="181.1">3</text>
<text x="131.1" y="183.5">4</text>
</g>
<g font-size="1.9" fill="#808080">
<text x="81.9" y="41.5">ROMD0</text>
<text x="115.7" y="39.1">ROMA18/19</text>
<text x="151.8" y="41.5">ROMA18/WE</text>
<text x="190.4" y="39.1">ROMA18/19</text>
<text x="226.6" y="41.5">ROMA18/WE</text>
<text x="32.1" y="47">D2/2.11J</text>
<text x="32.9" y="42.2">D0/2.9L</text>
<text x="33.5" y="44.6">D1/2.8I</text>
<text x="81.9" y="43.9">ROMD1</text>
<text x="81.9" y="46.3">ROMD2</text>
<text x="106.4" y="44.6">A17/2.3D</text>
<text x="106.4" y="47">A14/2.3C</text>
<text x="106.7" y="42.2">A18/2.3F</text>
<text x="160.4" y="44.6">A19/5.6G</text>
<text x="160.4" y="47">A16/5.6G</text>
<text x="181.2" y="44.6">A17/2.3D</text>
<text x="181.2" y="47">A14/2.3C</text>
<text x="181.4" y="42.2">A18/2.3F</text>
<text x="235.1" y="44.6">A19/5.6G</text>
<text x="235.1" y="47">A16/5.6G</text>
<text x="32.5" y="49.4">D3/2.11I</text>
<text x="33" y="51.8">D4/1.1J</text>
<text x="81.9" y="48.7">ROMD3</text>
<text x="81.9" y="51.2">ROMD4</text>
<text x="81.9" y="53.6">ROMD5</text>
<text x="107.8" y="49.4">A9/2.3L</text>
<text x="107.8" y="51.8">A8/2.3L</text>
<text x="160.4" y="49.4">A15/5.6F</text>
<text x="160.4" y="51.8">A10/5.6E</text>
<text x="182.6" y="49.4">A9/2.3L</text>
<text x="182.6" y="51.8">A8/2.3L</text>
<text x="235.1" y="49.4">A15/5.6F</text>
<text x="235.1" y="51.8">A10/5.6E</text>
<text x="32.7" y="59.1">D7/1.1K</text>
<text x="33" y="54.2">D5/1.1J</text>
<text x="33" y="56.7">D6/1.1J</text>
<text x="81.9" y="56">ROMD6</text>
<text x="81.9" y="58.4">ROMD7</text>
<text x="108.3" y="54.2">A7/2.3I</text>
<text x="108.3" y="56.7">A6/2.3I</text>
<text x="108.3" y="59.1">A5/2.3I</text>
<text x="151.8" y="58.4">ROMDIR</text>
<text x="160.4" y="54.2">A11/5.6E</text>
<text x="160.4" y="56.7">A13/5.6F</text>
<text x="183.1" y="54.2">A7/2.3I</text>
<text x="183.1" y="56.7">A6/2.3I</text>
<text x="183.1" y="59.1">A5/2.3I</text>
<text x="226.6" y="58.4">ROMDIR</text>
<text x="235.1" y="54.2">A11/5.6E</text>
<text x="235.1" y="56.7">A13/5.6F</text>
<text x="27.6" y="63.9">ROMDIR/2.9L</text>
<text x="43.3" y="63.2">ROMDIR</text>
<text x="43.3" y="65.6">ROMCE</text>
<text x="107.5" y="63.9">A3/2.8H</text>
<text x="108.3" y="61.5">A4/2.3I</text>
<text x="151.8" y="63.2">ROMCE</text>
<text x="151.8" y="65.6">ROMD7</text>
<text x="160.4" y="61.5">A12/5.6F</text>
<text x="182.3" y="63.9">A3/2.8H</text>
<text x="183.1" y="61.5">A4/2.3I</text>
<text x="226.6" y="63.2">ROMCE</text>
<text x="226.6" y="65.6">ROMD15</text>
<text x="235.1" y="61.5">A12/5.6F</text>
<text x="28.2" y="66.3">ROMCE/1.9F</text>
<text x="107.4" y="66.3">A2/2.8G</text>
<text x="115.7" y="68">ROMD0</text>
<text x="115.7" y="70.5">ROMD1</text>
<text x="151.8" y="70.5">ROMD5</text>
<text x="151.8" y="68">ROMD6</text>
<text x="182.2" y="66.3">A2/2.8G</text>
<text x="190.4" y="68">ROMD8</text>
<text x="190.4" y="70.5">ROMD9</text>
<text x="226.6" y="70.5">ROMD13</text>
<text x="226.6" y="68">ROMD14</text>
<text x="115.7" y="72.9">ROMD2</text>
<text x="151.8" y="75.3">ROMD3</text>
<text x="151.8" y="72.9">ROMD4</text>
<text x="190.4" y="72.9">ROMD10</text>
<text x="226.6" y="75.3">ROMD11</text>
<text x="226.6" y="72.9">ROMD12</text>
<text x="32.7" y="80.8">D8/1.1K</text>
<text x="32.7" y="83.2">D9/1.1K</text>
<text x="81.9" y="80.1">ROMD8</text>
<text x="81.9" y="82.5">ROMD9</text>
<text x="31.7" y="85.6">D10/1.1K</text>
<text x="31.8" y="88">D11/1.1K</text>
<text x="81.9" y="84.9">ROMD10</text>
<text x="81.9" y="87.3">ROMD11</text>
<text x="81.9" y="89.8">ROMD12</text>
<text x="31.9" y="90.4">D12/1.1L</text>
<text x="31.9" y="92.8">D13/1.1L</text>
<text x="31.9" y="95.3">D14/1.1L</text>
<text x="81.9" y="92.2">ROMD13</text>
<text x="81.9" y="94.6">ROMD14</text>
<text x="31.9" y="97.7">D15/1.1L</text>
<text x="81.9" y="97">ROMD15</text>
<text x="115.7" y="106.6">ROMA18/19</text>
<text x="190.4" y="106.6">ROMA18/19</text>
<text x="106.4" y="112.1">A17/2.3D</text>
<text x="106.7" y="109.7">A18/2.3F</text>
<text x="151.8" y="109.1">ROMA18/WE</text>
<text x="160.4" y="112.1">A19/5.6G</text>
<text x="181.2" y="112.1">A17/2.3D</text>
<text x="181.4" y="109.7">A18/2.3F</text>
<text x="226.6" y="109.1">ROMA18/WE</text>
<text x="235.1" y="112.1">A19/5.6G</text>
<text x="31.3" y="117">D16/1.1M</text>
<text x="31.3" y="119.4">D17/1.1M</text>
<text x="81.9" y="116.3">ROMD16</text>
<text x="81.9" y="118.7">ROMD17</text>
<text x="106.4" y="114.6">A14/2.3C</text>
<text x="107.8" y="117">A9/2.3L</text>
<text x="107.8" y="119.4">A8/2.3L</text>
<text x="160.4" y="114.6">A16/5.6G</text>
<text x="160.4" y="117">A15/5.6F</text>
<text x="160.4" y="119.4">A10/5.6E</text>
<text x="181.2" y="114.6">A14/2.3C</text>
<text x="182.6" y="117">A9/2.3L</text>
<text x="182.6" y="119.4">A8/2.3L</text>
<text x="235.1" y="114.6">A16/5.6G</text>
<text x="235.1" y="117">A15/5.6F</text>
<text x="235.1" y="119.4">A10/5.6E</text>
<text x="31.3" y="121.8">D18/1.1M</text>
<text x="31.3" y="124.2">D19/1.1M</text>
<text x="81.9" y="121.1">ROMD18</text>
<text x="81.9" y="123.5">ROMD19</text>
<text x="81.9" y="125.9">ROMD20</text>
<text x="108.3" y="121.8">A7/2.3I</text>
<text x="108.3" y="124.2">A6/2.3I</text>
<text x="151.8" y="125.9">ROMDIR</text>
<text x="160.4" y="121.8">A11/5.6E</text>
<text x="160.4" y="124.2">A13/5.6F</text>
<text x="183.1" y="121.8">A7/2.3I</text>
<text x="183.1" y="124.2">A6/2.3I</text>
<text x="226.6" y="125.9">ROMDIR</text>
<text x="235.1" y="121.8">A11/5.6E</text>
<text x="235.1" y="124.2">A13/5.6F</text>
<text x="31.5" y="126.6">D20/1.1N</text>
<text x="31.5" y="129">D21/1.1N</text>
<text x="31.5" y="131.4">D22/1.1N</text>
<text x="81.9" y="128.4">ROMD21</text>
<text x="81.9" y="130.8">ROMD22</text>
<text x="107.5" y="131.4">A3/2.8H</text>
<text x="108.3" y="126.6">A5/2.3I</text>
<text x="108.3" y="129">A4/2.3I</text>
<text x="151.8" y="130.8">ROMCE</text>
<text x="160.4" y="129">A12/5.6F</text>
<text x="182.3" y="131.4">A3/2.8H</text>
<text x="183.1" y="126.6">A5/2.3I</text>
<text x="183.1" y="129">A4/2.3I</text>
<text x="226.6" y="130.8">ROMCE</text>
<text x="235.1" y="129">A12/5.6F</text>
<text x="31.5" y="133.9">D23/1.1N</text>
<text x="81.9" y="133.2">ROMD23</text>
<text x="107.4" y="133.9">A2/2.8G</text>
<text x="115.7" y="135.6">ROMD16</text>
<text x="151.8" y="135.6">ROMD22</text>
<text x="151.8" y="133.2">ROMD23</text>
<text x="182.2" y="133.9">A2/2.8G</text>
<text x="190.4" y="135.6">ROMD24</text>
<text x="226.6" y="135.6">ROMD30</text>
<text x="226.6" y="133.2">ROMD31</text>
<text x="115.7" y="138">ROMD17</text>
<text x="115.7" y="140.4">ROMD18</text>
<text x="151.8" y="142.8">ROMD19</text>
<text x="151.8" y="140.4">ROMD20</text>
<text x="151.8" y="138">ROMD21</text>
<text x="190.4" y="138">ROMD25</text>
<text x="190.4" y="140.4">ROMD26</text>
<text x="226.6" y="142.8">ROMD27</text>
<text x="226.6" y="140.4">ROMD28</text>
<text x="226.6" y="138">ROMD29</text>
<text x="31.4" y="155.6">D25/1.1O</text>
<text x="31.5" y="153.2">D24/1.1N</text>
<text x="81.9" y="152.5">ROMD24</text>
<text x="81.9" y="154.9">ROMD25</text>
<text x="31.4" y="158">D26/1.1O</text>
<text x="31.4" y="160.4">D27/1.1O</text>
<text x="81.9" y="157.3">ROMD26</text>
<text x="81.9" y="159.7">ROMD27</text>
<text x="106.3" y="158">A21/2.3G</text>
<text x="115.7" y="159.7">ROMA18/19</text>
<text x="31.4" y="162.8">D28/1.1O</text>
<text x="31.7" y="165.2">D29/1.1P</text>
<text x="31.7" y="167.6">D30/1.1P</text>
<text x="81.9" y="162.1">ROMD28</text>
<text x="81.9" y="164.5">ROMD29</text>
<text x="81.9" y="166.9">ROMD30</text>
<text x="106.7" y="165.2">A20/2.3F</text>
<text x="31.7" y="170">D31/1.1P</text>
<text x="81.9" y="169.4">ROMD31</text>
<text x="115.7" y="179">ROMA18/WE</text>
<text x="105.1" y="184.5">R/W/2.10C</text>
</g>
<text font-size="1.9" fill="#0dab76" x="108.4" y="188.7">Jumpers can be connected 1-2, 2-3, 2-4.</text>
</svg>
